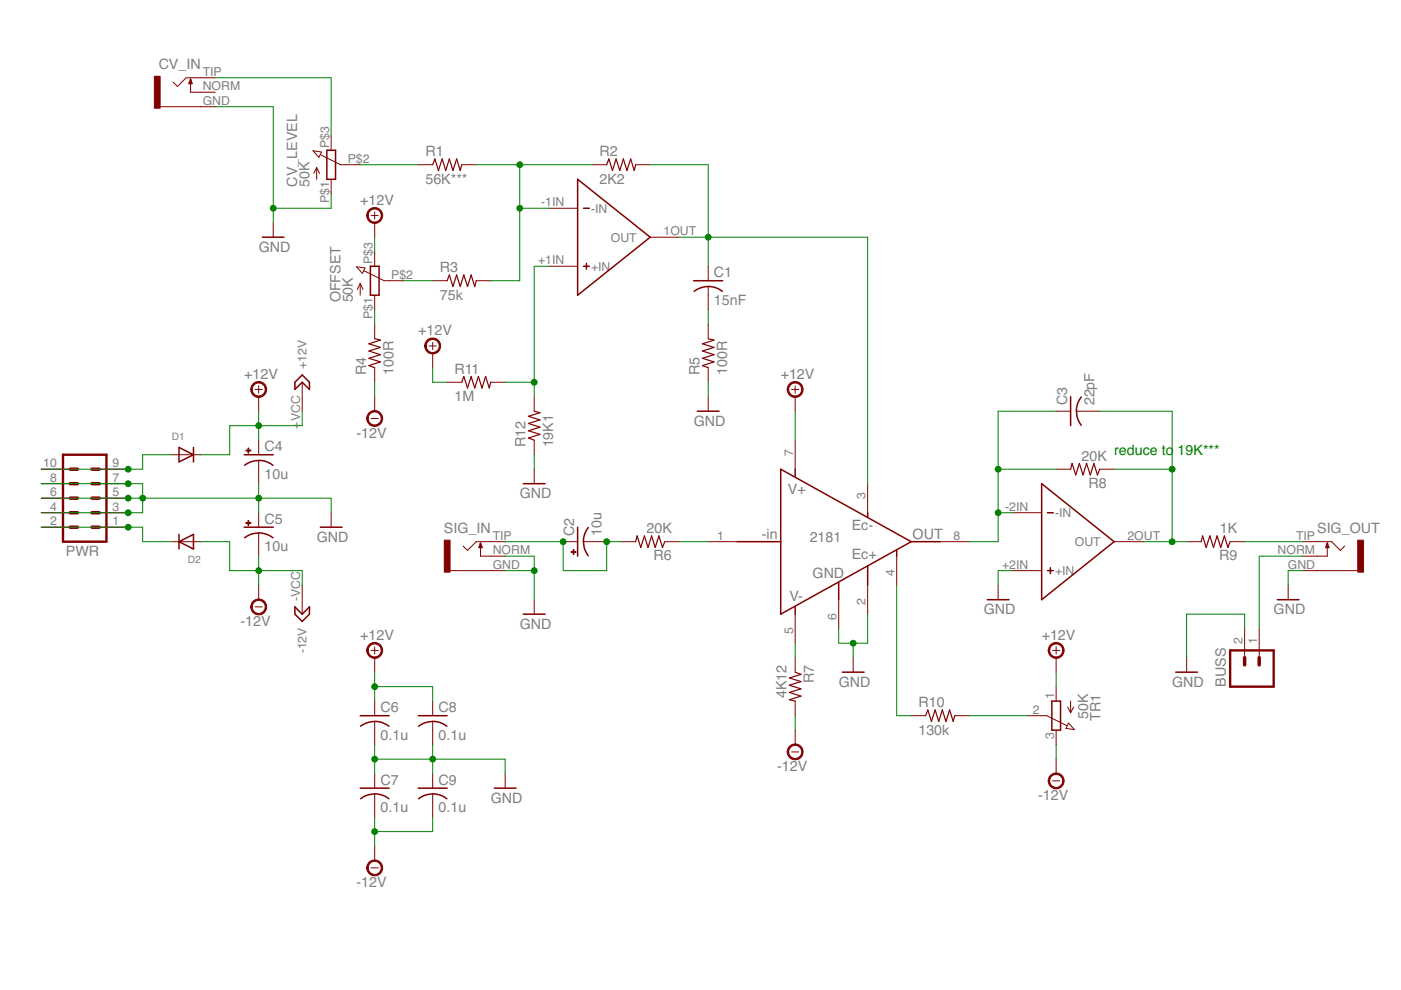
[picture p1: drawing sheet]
<svg xmlns="http://www.w3.org/2000/svg" width="297mm" height="210mm" viewBox="0 0 297 210" stroke-linecap="round" stroke-linejoin="round" font-family="sans-serif">
<g fill="none" stroke="#800000" stroke-width=".21">
<path d="M40.4 16.8v2.8h5.2M45.6 16.5h-6.1l-1.9 1.8-.9-.9M34 22.6h11.6M66.4 32l1.8 .2-.6 1.2zM67.1 35.5v2.5M67.1 35.5l-.6 1.3M67.1 35.5l.7 1.3M67.9 32.8l4.3 2.1h4.2M70.2 28.8v3.1M70.2 38v3.1M88.7 34.9h3M97.9 34.9h3.1"/>
<path d="M125.6 34.9h3M134.8 34.9h3.1M57.9 47.2v3.1M75.6 56.6l1.8 .2-.6 1.2zM77.2 57.4l4.2 2.1h4.2M78.7 45.7h1.5M79.4 44.9v1.6M79.4 47.2v3.1M79.4 53.4v3.1M91.7 59.5h3.1M101 59.5h3M116.3 56.5h6.2"/>
<path d="M116.3 44.2h6.2M137.9 50.3h6.1M150.2 56.5v3M76.4 60.1v2.5M76.4 60.1l-.6 1.3M76.4 60.1l.6 1.3M79.4 62.6v3.1M79.4 68.7v3.1M79.4 78v3M91 73.4h1.5M91.7 72.6v1.5M91.7 74.9v3.1"/>
<path d="M150.2 60.7v5M150.2 68.7v3.1M150.2 78v3M8.7 99.5h6.2M21 99.5h6.2M36.4 96.4h6.1M54.1 82.6h1.5M54.8 81.8v1.6M54.8 84.1v3.1M54.8 93.3v3.1M54.8 97.6v5M64.1 81v6.2"/>
<path d="M78.7 88.7h1.5M79.4 84.1v3.1M94.8 81h3.1M104 81h3.1M113.3 84.1v3.1M113.3 93.3v3.1M113.3 99.5v3.1M150.2 84.1v3.1M167.8 82.6h1.6M168.6 81.8v1.6M168.6 84.1v3.1M168.6 93.3v6.2"/>
<path d="M223.9 99.5h3.1M223.9 87.2h3.1M228.2 87.2h5M233.2 99.5h3M8.7 108.7h6.2M8.7 102.6h6.2M8.7 105.6h6.2M8.7 111.8h6.2M21 108.7h6.2M21 102.6h6.2M21 105.6h6.2M21 111.8h6.2"/>
<path d="M36.4 114.9h6.1M54.8 108.7v3.1M54.8 113v4.9M70.2 108.7v3.1M101.9 115.2v2.7h5.2M107.1 114.9h-6.1l-1.9 1.8-.9-.9M119.4 114.9h3.1M123.7 114.9h4.9M131.7 114.9h3.1M140.9 114.9h3.1M150.2 114.9h6.1M184 102.6v6.1"/>
<path d="M190.1 117.9v6.2M199.3 114.9h6.2M214.7 108.7h6.2M236.2 114.9h6.2M251.6 114.9h3.1M260.8 114.9h3.1M276.2 114.9h6.1l1.9 1.8 .9-.9M281.4 115.2v2.7h-5.2M54.1 128.7h1.5M54.8 124.1v3M64.1 124.1v6.1M78.7 137.9h1.5"/>
<path d="M79.4 137.1v1.6M79.4 139.4v3.1M95.4 121h11.7M113.3 127.1v3.1M168.6 130.2v6.2M168.6 139.4v3.1M177.8 127.1v6.2M180.9 139.4v3.1M184 124.1v6.1M211.6 124.1v3M214.7 121h6.2M223.2 137.9h1.5"/>
<path d="M223.9 137.1v1.6M223.9 139.4v3.1M251.6 139.4v3.1M263.9 133.3v6.1M267 133.3v6.1M273.1 124.1v3M276.2 121h11.7M79.4 148.7v3M79.4 153v4.9M91.7 148.7v3M91.7 153v4.9M167.8 159.4h1.6"/>
<path d="M168.6 148.7v3M168.6 154.8v3.1M193.2 151.7h3.1M202.4 151.7h3.1M217.8 151.7h4.1l4.3 2.2M223.9 145.6v3.1M223.9 154.8v3.1M226.4 149.9l.6 1.2M226.5 153.3l1.3 1.4-1.8-.3zM227 148.7v2.4M227.6 149.9l-.6 1.2M79.4 164v3.1"/>
<path d="M79.4 168.3v4.9M79.4 179.4v3.1M91.7 164v3.1M91.7 168.3v4.9M107.1 164v3.1M223.2 165.6h1.5M223.9 161v3M78.7 184h1.5"/>
</g>
<g fill="none" stroke="#800000" stroke-width=".32">
<path d="M40.4 16.8l.3 .9h-.6zM69.3 31.9h1.8v6.1h-1.8zM122.5 38l15.4 12.3-15.4 12.3zM55.6 50.3h4.6M78.5 56.5h1.9v6.1h-1.9zM123.7 56.5h1.2M123.7 44.2h1.2M124.3 55.8v1.3M147.1 59.5h6.1M147.2 61.8a4.8 4.8 0 0 1 6 0M38 94.9l3 1.5-3 1.5zM41 94.9v3"/>
<path d="M51.8 96.4h6.1M51.9 98.6a4.9 4.9 0 0 1 6 .1M62.5 81l1.6-1.5 1.5 1.5v1.6l-1.5-1.6-1.6 1.6zM147.8 87.2h4.7M165.5 99.5l27.7 15.4-27.7 15.3zM168.6 99.5v1.5M227 84.1v6.2M229.3 84.2a4.9 4.9 0 0 0-.1 6M38 114.9l3-1.6v3.1zM38 113.3v3.1M51.8 111.8h6.1M51.9 114a4.9 4.9 0 0 1 6 0"/>
<path d="M67.9 111.8h4.6M101.9 115.2l.3 .9h-.6zM111 102.6h4.6M122.5 111.8v6.1M124.7 111.8a4.9 4.9 0 0 0 0 6M156.3 114.9h9.2M184 108.7v.9M190.1 116.7v1.2M193.2 114.9h6.1M220.9 102.6l15.3 12.3-15.3 12.2zM222.1 108.7h1.2M281.4 115.2l.3 .9h-.6z"/>
<path d="M62.5 128.7l1.6 1.5 1.5-1.5v1.5l-1.5 1.6-1.6-1.6zM111 130.2h4.6M168.6 128.7v1.5M177.8 123.5v3.6M184 120.1v4M209.3 127.1h4.6M222.1 121h1.2M222.7 120.4v1.2M270.8 127.1h4.6M76.4 151.7h6.1M76.5 154a4.9 4.9 0 0 1 6 0M88.7 151.7h6.1"/>
<path d="M88.8 154a4.9 4.9 0 0 1 5.9 0M178.6 142.5h4.6M223 148.7h1.9v6.1h-1.9zM249.3 142.5h4.6M76.4 167.1h6.1M76.5 169.4a4.9 4.9 0 0 1 6 0M88.7 167.1h6.1M88.8 169.4a4.8 4.8 0 0 1 5.9 0M104.8 167.1h4.6"/>
</g>
<g fill="#800000" stroke="#800000" stroke-width=".21">
<path d="M32.7 16.2h1.3v6.7h-1.3z"/>
<path d="M94.2 114.5h1.2v6.8h-1.2z"/>
<path d="M287.9 114.5h1.2v6.8h-1.2z"/>
<path d="M52.1 95.4h1.1v.2h-1.1z"/>
<path d="M52.6 95h.1v1.1h-.1z"/>
<path d="M52.1 110.8h1.1v.2h-1.1z"/>
<path d="M52.6 110.4h.1v1h-.1z"/>
<path d="M121.5 116.5h.2v1.1h-.2z"/>
<path d="M121.1 116.9h1v.2h-1z"/>
</g>
<path d="M91.7 34.9l.5-1.2 .8 2.5 .7-2.5 .8 2.5 .8-2.5 .7 2.5 .8-2.5 .8 2.5 .3-1.3M128.6 34.9l.5-1.2 .8 2.5 .7-2.5 .8 2.5 .8-2.5 .7 2.5 .8-2.5 .8 2.5 .3-1.3M94.8 59.5l.5-1.2 .7 2.4 .8-2.4 .8 2.4 .7-2.4 .8 2.4 .8-2.4 .7 2.4 .4-1.2M79.4 71.8l1.3 .3-2.5 .8 2.5 .8-2.5 .7 2.5 .8-2.5 .8 2.5 .7-2.5 .8 1.2 .5M150.2 71.8l1.2 .3-2.5 .8 2.5 .8-2.5 .7 2.5 .8-2.5 .8 2.5 .7-2.5 .8 1.3 .5M97.9 81l.4-1.2 .8 2.5 .8-2.5 .7 2.5 .8-2.5 .8 2.5 .8-2.5 .7 2.5 .3-1.3M113.3 87.2l1.2 .3-2.5 .8 2.5 .7-2.5 .8 2.5 .8-2.5 .7 2.5 .8-2.5 .8 1.3 .4M227 99.5l.3-1.2 .8 2.4 .8-2.4 .7 2.4 .8-2.4 .8 2.4 .7-2.4 .8 2.4 .5-1.2M134.8 114.9l.3-1.3 .7 2.5 .8-2.5 .8 2.5 .8-2.5 .7 2.5 .8-2.5 .8 2.5 .4-1.2M254.7 114.9l.3-1.3 .7 2.5 .8-2.5 .8 2.5 .7-2.5 .8 2.5 .8-2.5 .7 2.5 .5-1.2M168.6 142.5l1.2 .5-2.4 .7 2.4 .8-2.4 .8 2.4 .7-2.4 .8 2.4 .8-2.4 .8 1.2 .3M196.3 151.7l.4-1.2 .8 2.5 .8-2.5 .7 2.5 .8-2.5 .8 2.5 .7-2.5 .8 2.5 .3-1.3" fill="none" stroke="#800000" stroke-width=".25"/>
<g fill="#800000" stroke="#800000" stroke-width=".21">
<path d="M78.1 44.6a1.69 1.69 0 0 1 2.8 .2 1.69 1.69 0 0 1-1 2.5 1.69 1.69 0 0 1-2.2-1.6h.4a1.38 1.38 0 0 1 1.9-1.3 1.38 1.38 0 0 1 .3 2.3 1.38 1.38 0 0 1-2.2-.7v-.3h-.4z" fill-rule="evenodd"/>
<path d="M78.1 87.6a1.69 1.69 0 0 1 2.8 .2 1.69 1.69 0 0 1-1 2.5 1.69 1.69 0 0 1-2.2-1.6h.4a1.38 1.38 0 0 1 1.9-1.2 1.38 1.38 0 0 1 .3 2.3 1.38 1.38 0 0 1-2.2-.8v-.3h-.4z" fill-rule="evenodd"/>
<path d="M167.6 81.2a1.69 1.69 0 0 1 2.5 .7 1.69 1.69 0 0 1-1.1 2.3 1.69 1.69 0 0 1-2.1-1.6h.3a1.39 1.39 0 0 1 2.1-1.2 1.39 1.39 0 0 1 .1 2.4 1.39 1.39 0 0 1-2.2-.9v-.3h-.3a1.77 1.77 0 0 1 .7-1.4z" fill-rule="evenodd"/>
<path d="M167.3 158.3a1.69 1.69 0 0 1 2.7 .2 1.69 1.69 0 0 1-.9 2.5 1.69 1.69 0 0 1-2.2-1.6h.3a1.39 1.39 0 0 1 2.1-1.1 1.39 1.39 0 0 1 .1 2.3 1.39 1.39 0 0 1-2.2-.9v-.3h-.3z" fill-rule="evenodd"/>
<path d="M53.6 81.5a1.69 1.69 0 0 1 2.7 .2 1.69 1.69 0 0 1-1 2.5 1.69 1.69 0 0 1-2.2-1.6h.4a1.38 1.38 0 0 1 1.9-1.3 1.38 1.38 0 0 1 .3 2.3 1.38 1.38 0 0 1-2.2-.7v-.3h-.4z" fill-rule="evenodd"/>
<path d="M53.6 127.6a1.69 1.69 0 0 1 2.7 .2 1.69 1.69 0 0 1-1 2.5 1.69 1.69 0 0 1-2.2-1.6h.4a1.38 1.38 0 0 1 1.9-1.3 1.38 1.38 0 0 1 .3 2.3 1.38 1.38 0 0 1-2.2-.7v-.3h-.4z" fill-rule="evenodd"/>
<path d="M78.1 182.9a1.69 1.69 0 0 1 2.8 .2 1.69 1.69 0 0 1-1 2.5 1.69 1.69 0 0 1-2.2-1.6h.4a1.38 1.38 0 0 1 1.9-1.3 1.38 1.38 0 0 1 .3 2.3 1.38 1.38 0 0 1-2.2-.7v-.3h-.4z" fill-rule="evenodd"/>
<path d="M78.1 136.8a1.69 1.69 0 0 1 2.7 .2 1.69 1.69 0 0 1-.9 2.5 1.69 1.69 0 0 1-2.2-1.6h.4a1.38 1.38 0 0 1 1.9-1.3 1.38 1.38 0 0 1 .3 2.3 1.38 1.38 0 0 1-2.2-.7v-.3h-.4z" fill-rule="evenodd"/>
<path d="M222.6 136.8a1.69 1.69 0 0 1 2.7 .2 1.69 1.69 0 0 1-.9 2.5 1.69 1.69 0 0 1-2.2-1.6h.3a1.38 1.38 0 0 1 2-1.3 1.38 1.38 0 0 1 .3 2.3 1.38 1.38 0 0 1-2.2-.7l-.1-.3h-.3z" fill-rule="evenodd"/>
<path d="M222.6 164.5a1.69 1.69 0 0 1 2.7 .2 1.69 1.69 0 0 1-.9 2.5 1.69 1.69 0 0 1-2.2-1.6h.3a1.38 1.38 0 0 1 2-1.3 1.38 1.38 0 0 1 .3 2.3 1.38 1.38 0 0 1-2.2-.7l-.1-.3h-.3z" fill-rule="evenodd"/>
<path d="M90.4 72.3a1.69 1.69 0 0 1 2.7 .1 1.69 1.69 0 0 1-.9 2.6 1.69 1.69 0 0 1-2.2-1.6h.4a1.38 1.38 0 0 1 1.9-1.3 1.38 1.38 0 0 1 .3 2.3 1.38 1.38 0 0 1-2.2-.7v-.3h-.4z" fill-rule="evenodd"/>
</g>
<path d="M13.4 96.4h9.2v18.5h-9.2zM260.8 137.9h9.2v7.7h-9.2z" fill="none" stroke="#800000" stroke-width=".51"/>
<path d="M14.9 99.5h1.5M19.5 99.5h1.5M14.9 105.6h1.5M14.9 102.6h1.5M14.9 111.8h1.5M14.9 108.7h1.5M19.5 105.6h1.5M19.5 102.6h1.5M19.5 111.8h1.5M19.5 108.7h1.5M263.9 139.4v1.6M267 139.4v1.6" fill="none" stroke="#800000" stroke-width=".74"/>
<g fill="none" stroke="#008000" stroke-width=".21">
<path d="M45.6 16.5h24.6v12.3M45.6 22.6h12.3v24.6M76.4 34.9h12.3M101 34.9h24.6M110.2 34.9v24.6h-6.2M137.9 34.9h12.3v21.6M70.2 41.1v3.1h-12.3M79.4 50.3v3.1M85.6 59.5h6.1M110.2 44.2h6.1M116.3 56.5h-3v27.6M144 50.3h40v52.3"/>
<path d="M79.4 65.7v3M91.7 78v3h3.1M150.2 65.7v3M36.4 96.4h-6.2v3.1h-21.5M54.8 87.2v6.1M64.1 87.2v3.1h-15.4v6.1h-6.2M79.4 81v3.1M107.1 81h6.2M113.3 96.4v3.1M150.2 81v3.1M168.6 87.2v6.1M211.6 99.5h12.3"/>
<path d="M223.9 87.2h-12.3v27.7h-6.1M233.2 87.2h15.3v27.7M236.2 99.5h12.3M8.7 105.6h61.5v3.1M8.7 102.6h21.5v6.1h-21.5M8.7 111.8h21.5v3.1h6.2M42.5 114.9h6.2v6.1h15.4v3.1M54.8 102.6v6.1M54.8 117.9v6.2M107.1 114.9h12.3v6.1h9.2v-6.1h3.1M107.1 117.9h6.2v9.2M144 114.9h6.2"/>
<path d="M211.6 108.7h3.1M242.4 114.9h9.2M263.9 114.9h12.3M276.2 117.9h-9.2v15.4M107.1 121h6.2M168.6 136.4v3M180.9 136.4v3M184 130.2v6.2h-6.2v-3.1M190.1 124.1v27.6h3.1M214.7 121h-3.1v3.1M263.9 133.3v-3.1h-12.3v9.2M276.2 121h-3.1v3.1"/>
<path d="M79.4 142.5v6.2M79.4 157.9v6.1M79.4 145.6h12.3v3.1M91.7 157.9v6.1M168.6 151.7v3.1M205.5 151.7h12.3M223.9 142.5v3.1M223.9 157.9v3.1M79.4 173.2v6.2M79.4 161h27.7v3M91.7 173.2v3.1h-12.3"/>
</g>
<g fill="#008000" stroke="#008000" stroke-width=".21">
<circle cx="57.9" cy="44.2" r=".61"/>
<circle cx="113.3" cy="121" r=".61"/>
<circle cx="180.9" cy="136.4" r=".61"/>
<circle cx="54.8" cy="105.6" r=".61"/>
<circle cx="27.2" cy="102.6" r=".61"/>
<circle cx="27.2" cy="105.6" r=".61"/>
<circle cx="30.2" cy="105.6" r=".61"/>
<circle cx="27.2" cy="108.7" r=".61"/>
<circle cx="79.4" cy="161" r=".61"/>
<circle cx="91.7" cy="161" r=".61"/>
<circle cx="110.2" cy="34.9" r=".61"/>
<circle cx="110.2" cy="44.2" r=".61"/>
<circle cx="150.2" cy="50.3" r=".61"/>
<circle cx="54.8" cy="90.3" r=".61"/>
<circle cx="79.4" cy="145.6" r=".61"/>
<circle cx="54.8" cy="121" r=".61"/>
<circle cx="79.4" cy="176.3" r=".61"/>
<circle cx="119.4" cy="114.9" r=".61"/>
<circle cx="128.6" cy="114.9" r=".61"/>
<circle cx="211.6" cy="99.5" r=".61"/>
<circle cx="211.6" cy="108.7" r=".61"/>
<circle cx="248.5" cy="99.5" r=".61"/>
<circle cx="248.5" cy="114.9" r=".61"/>
<circle cx="27.2" cy="99.5" r=".61"/>
<circle cx="27.2" cy="111.8" r=".61"/>
<circle cx="113.3" cy="81" r=".61"/>
</g>
<g font-size="3" fill="#808080">
<text x="33.6" y="14.6">CV_IN</text>
<text x="90.2" y="33.1">R1</text>
<text x="127.1" y="33.1">R2</text>
<text x="63" y="39.5" transform="rotate(-90 63 39.5)">CV_LEVEL</text>
<text x="65.6" y="39.5" transform="rotate(-90 65.6 39.5)">50K</text>
<text x="90.2" y="38.9">56K***</text>
<text x="127.1" y="38.9">2K2</text>
<text x="76.4" y="43.4">+12V</text>
<text x="54.8" y="53.4">GND</text>
<text x="93.3" y="57.7">R3</text>
<text x="151.4" y="58.8">C1</text>
<text x="72.2" y="64.1" transform="rotate(-90 72.2 64.1)">OFFSET</text>
<text x="74.8" y="64.1" transform="rotate(-90 74.8 64.1)">50K</text>
<text x="93.3" y="63.5">75k</text>
<text x="151.4" y="64.6">15nF</text>
<text x="88.7" y="71">+12V</text>
<text x="51.8" y="80.3">+12V</text>
<text x="77.6" y="79.5" transform="rotate(-90 77.6 79.5)">R4</text>
<text x="83.4" y="79.5" transform="rotate(-90 83.4 79.5)">100R</text>
<text x="96.4" y="79.2">R11</text>
<text x="148.3" y="79.5" transform="rotate(-90 148.3 79.5)">R5</text>
<text x="154.1" y="79.5" transform="rotate(-90 154.1 79.5)">100R</text>
<text x="165.5" y="80.3">+12V</text>
<text x="96.4" y="85">1M</text>
<text x="226.2" y="86" transform="rotate(-90 226.2 86)">C3</text>
<text x="232.1" y="86" transform="rotate(-90 232.1 86)">22pF</text>
<text x="56.1" y="95.6">C4</text>
<text x="75.6" y="92.9">-12V</text>
<text x="111.4" y="94.9" transform="rotate(-90 111.4 94.9)">R12</text>
<text x="117.3" y="94.9" transform="rotate(-90 117.3 94.9)">19K1</text>
<text x="147.1" y="90.3">GND</text>
<text x="56.1" y="101.5">10u</text>
<text x="229.3" y="97.6">20K</text>
<text x="110.2" y="105.6">GND</text>
<text x="167.1" y="104.7">V+</text>
<text x="230.8" y="103.5">R8</text>
<text x="56.1" y="111">C5</text>
<text x="94.1" y="113">SIG_IN</text>
<text x="121.7" y="113.6" transform="rotate(-90 121.7 113.6)">C2</text>
<text x="127.6" y="113.6" transform="rotate(-90 127.6 113.6)">10u</text>
<text x="137.1" y="113">20K</text>
<text x="180.6" y="112.4">Ec-</text>
<text x="258.7" y="113">1K</text>
<text x="279.3" y="113">SIG_OUT</text>
<text x="14" y="117.9">PWR</text>
<text x="56.1" y="116.8">10u</text>
<text x="67.1" y="114.9">GND</text>
<text x="138.6" y="118.8">R6</text>
<text x="161.5" y="114.2">-in</text>
<text x="171.7" y="114.9">2181</text>
<text x="180.6" y="118.5">Ec+</text>
<text x="193.5" y="114.2">OUT</text>
<text x="258.5" y="118.8">R9</text>
<text x="172.3" y="122.5">GND</text>
<text x="167.4" y="127.5">V-</text>
<text x="208.6" y="130.2">GND</text>
<text x="270" y="130.2">GND</text>
<text x="51" y="132.8">-12V</text>
<text x="76.4" y="135.6">+12V</text>
<text x="110.2" y="133.3">GND</text>
<text x="220.9" y="135.6">+12V</text>
<text x="166.8" y="148" transform="rotate(-90 166.8 148)">4K12</text>
<text x="172.6" y="144.9" transform="rotate(-90 172.6 144.9)">R7</text>
<text x="177.8" y="145.6">GND</text>
<text x="194.7" y="149.9">R10</text>
<text x="248.5" y="145.6">GND</text>
<text x="259.9" y="145.6" transform="rotate(-90 259.9 145.6)">BUSS</text>
<text x="80.7" y="151">C6</text>
<text x="93" y="151">C8</text>
<text x="194.7" y="155.7">130k</text>
<text x="230.7" y="152.5" transform="rotate(-90 230.7 152.5)">50K</text>
<text x="233.3" y="152.8" transform="rotate(-90 233.3 152.8)">TR1</text>
<text x="80.7" y="156.8">0.1u</text>
<text x="93" y="156.8">0.1u</text>
<text x="80.7" y="166.3">C7</text>
<text x="93" y="166.3">C9</text>
<text x="164.8" y="163.6">-12V</text>
<text x="80.7" y="172.2">0.1u</text>
<text x="93" y="172.2">0.1u</text>
<text x="104" y="170.2">GND</text>
<text x="220.1" y="169.7">-12V</text>
<text x="75.6" y="188.2">-12V</text>
</g>
<g font-size="3" fill="#008000">
<text x="236.2" y="96.4">reduce to</text>
<text x="249.7" y="96.4">19K***</text>
</g>
<g font-size="2.6" fill="#808080">
<text x="43" y="16.1">TIP</text>
<text x="43" y="22.2">GND</text>
<text x="43" y="19.1">NORM</text>
<text x="69.8" y="31.4" transform="rotate(-90 69.8 31.4)">P$3</text>
<text x="73.7" y="34.5">P$2</text>
<text x="69.8" y="43.1" transform="rotate(-90 69.8 43.1)">P$1</text>
<text x="114.7" y="43.7">-1IN</text>
<text x="125.3" y="45.1">-IN</text>
<text x="129.5" y="51.2">OUT</text>
<text x="140.7" y="49.9">1OUT</text>
<text x="79" y="56" transform="rotate(-90 79 56)">P$3</text>
<text x="82.9" y="59.1">P$2</text>
<text x="114.1" y="56">+1IN</text>
<text x="125.3" y="57.4">+IN</text>
<text x="79" y="67.7" transform="rotate(-90 79 67.7)">P$1</text>
<text x="65" y="78.2" transform="rotate(-90 65 78.2)">+12V</text>
<text x="63.6" y="90.9" transform="rotate(-90 63.6 90.9)">+VCC</text>
<text x="9.2" y="99.1">10</text>
<text x="23.9" y="99.1">9</text>
<text x="168.2" y="96.7" transform="rotate(-90 168.2 96.7)">7</text>
<text x="10.6" y="102.1">8</text>
<text x="10.6" y="105.2">6</text>
<text x="23.9" y="102.1">7</text>
<text x="23.9" y="105.2">5</text>
<text x="183.5" y="105.9" transform="rotate(-90 183.5 105.9)">3</text>
<text x="10.6" y="108.3">4</text>
<text x="10.6" y="111.3">2</text>
<text x="23.9" y="108.3">3</text>
<text x="23.9" y="111.3">1</text>
<text x="213.1" y="108.3">-2IN</text>
<text x="223.7" y="109.6">-IN</text>
<text x="104.5" y="114.4">TIP</text>
<text x="104.5" y="117.5">NORM</text>
<text x="152" y="114.4">1</text>
<text x="202.2" y="114.4">8</text>
<text x="227.9" y="115.8">OUT</text>
<text x="239.1" y="114.4">2OUT</text>
<text x="270.9" y="117.5">NORM</text>
<text x="274.8" y="114.4">TIP</text>
<text x="104.5" y="120.6">GND</text>
<text x="189.7" y="122.2" transform="rotate(-90 189.7 122.2)">4</text>
<text x="212.5" y="120.6">+2IN</text>
<text x="223.7" y="121.9">+IN</text>
<text x="273.1" y="120.6">GND</text>
<text x="63.6" y="127.4" transform="rotate(-90 63.6 127.4)">-VCC</text>
<text x="177.4" y="131.4" transform="rotate(-90 177.4 131.4)">6</text>
<text x="183.5" y="128.3" transform="rotate(-90 183.5 128.3)">2</text>
<text x="168.2" y="134.5" transform="rotate(-90 168.2 134.5)">5</text>
<text x="263.5" y="136.6" transform="rotate(-90 263.5 136.6)">2</text>
<text x="266.5" y="136.6" transform="rotate(-90 266.5 136.6)">1</text>
<text x="65" y="138.6" transform="rotate(-90 65 138.6)">-12V</text>
<text x="223.5" y="148.2" transform="rotate(-90 223.5 148.2)">1</text>
<text x="219" y="151.3">2</text>
<text x="223.5" y="156.7" transform="rotate(-90 223.5 156.7)">3</text>
</g>
<g font-size="2.2" fill="#808080">
<text x="36.4" y="93.3">D1</text>
<text x="39.8" y="119.5">D2</text>
</g>
</svg>
